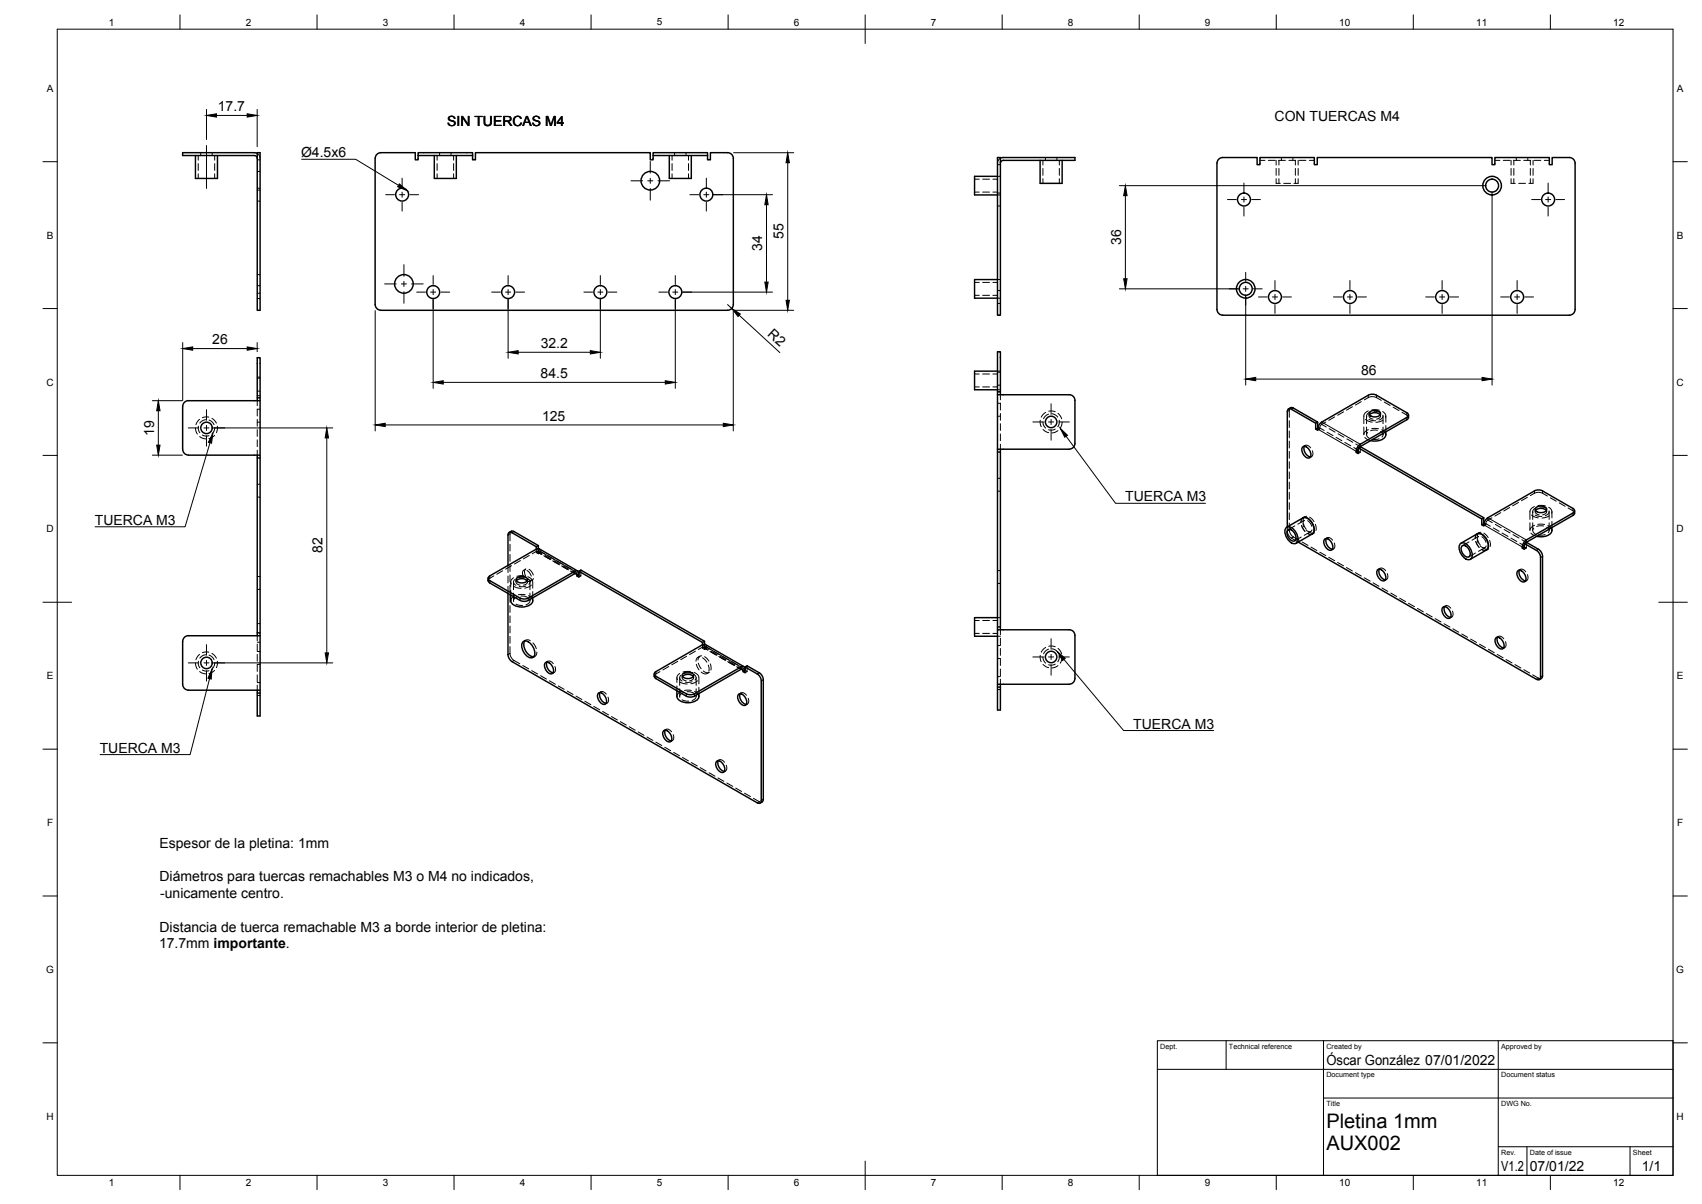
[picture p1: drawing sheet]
<svg xmlns="http://www.w3.org/2000/svg" width="594mm" height="420mm" viewBox="0 0 594 420" stroke-linecap="round" stroke-linejoin="round" font-family="sans-serif">
<!-- layer: Visible -->
<g fill="none" stroke="#000" stroke-width=".51">
<path d="M68.2 54.3v8h7.7v-8M89.8 53.5l-1-.2h-25v1h25a1.01 1.01 0 0 1 1 1M89.8 53.3h1v55h-1zM130.9 55.3l.1 51a2 2 0 0 0 2 2h121l1-.3a2 2 0 0 0 1-1.7v-51M145.9 54.3h19.1M145.9 54.3v-1h19.1v1M145.9 54.3v1.5h-1v-2.5h-11.9a2 2 0 0 0-2 2M151.6 54.3v8h7.7v-8M165 54.3v1.5h.9v-2.5h61.1v2.5h1v-2.5h19v2.5h1v-2.5h6a2 2 0 0 1 2 2M228 54.3h19M233.6 54.3v8h7.7v-8M348.2 55h1v55h-1z"/>
<path d="M349.2 55.2l1-.2h25v1h-25a1.01 1.01 0 0 0-1 1M363.1 56v8h7.6v-8M348.2 61.5h-8v6.5h8M348.2 97.6h-8v6.5h8M424.8 108v-51a2 2 0 0 1 2-2h12v2.5h1v-2.5h19v2.5h1v-2.5h61v2.5h1v-2.5h19v2.5h1v-2.5h6a2 2 0 0 1 2 2v51M424.8 108a2 2 0 0 0 2 2M426.8 110h121M549.8 108a2 2 0 0 1-2 2M89.8 124.8h1v14h-1zM89.8 138.8v1M90.8 139.8h-25a2.04 2.04 0 0 0-2 2v15a2 2 0 0 0 2 2h25M90.8 138.8v111.1h-1v-9"/>
<path d="M348.2 122.7h1v14.1h-1zM348.2 136.8v111h1v-9M348.2 137.8h25M348.2 129.5h-8v6.5h8M349.2 136.8v1M373.2 137.7a2 2 0 0 1 2 2v15a2 2 0 0 1-2 2l-25 .1M477.6 137.9l-16.2 9.4-1 1-.5 1.9-.7-.5v-2M477.6 137.9l1.4-.3 1.4 .3M480.4 137.9l10.6 6.1M89.8 158.8v63M89.8 159.8h1M348.2 157.8h1"/>
<path d="M349.2 156.8v63M450.8 142.8a.86 .86 0 0 0-1-.1 .86 .86 0 0 0-.5 .9v40.3M451.4 142.4l8.5 4.9-.7 .4-8.5-4.9M451.5 142.4l-.8-.2-1 .5M454.6 156.1a1.91 1.91 0 0 1 2.8 1.6l.1 .5a1.13 1.13 0 0 1-.4 1.6 1.13 1.13 0 0 1-1.5-.5l-1.2-1.9zM455.3 155.7a3 3 0 0 0 2.1 3.7M459.9 147.3v2M459.9 149.3l.1 .1M459.9 149.3l-.7 .4M473.4 157.5v.4l.7 .4v-2l43.1 24.8v2l.7 .4 .4-1.8 1-1 17.2-9.7 1.9 .3 11 6.4a.83 .83 0 0 1-.4 1.3l-16.2 9.4M474.1 157.5l-.7 .4M474.8 155.9l43.1 24.8v2"/>
<path d="M474.8 155.9l-.7 .4M474.8 155l-1 1.1-.4 1.4M478 144.8a2.72 2.72 0 0 1 3.8 0M478.1 143.8a2.63 2.63 0 0 1 3.8 .4 2.17 2.17 0 0 1-3.4 1 .83 .83 0 0 1-.4-1.4zM483.7 150.7a2.93 2.93 0 0 1-3.4 3.2l-1.9-.1M491.1 144a.86 .86 0 0 1 .5 .8 .86 .86 0 0 1-.5 .8l-16.3 9.4M491.6 144.8v1.1l-.5 .6-16.3 9.4M536 178.1a2.72 2.72 0 0 1 3.7 0M536.1 177.2a2.63 2.63 0 0 1 3.7 .4 2.17 2.17 0 0 1-3.4 1 .83 .83 0 0 1-.3-1.4zM549.6 178.2v1.1l-.6 .6-16.2 9.4M177.7 185.8l1-.5 .5 .1 8.7 5-.7 .4-8.5-4.9M178.7 185.9a.86 .86 0 0 0-1-.1 .86 .86 0 0 0-.4 .9v10.6"/>
<path d="M187.2 191.6l-16.2 9.4a.86 .86 0 0 0-.6 .8 .86 .86 0 0 0 .6 .8l10.5 6.1M187.2 190.8v.8M187.2 191.6l1-.1 13.4 7.8M187.9 190.4v1M200.6 199.3l-16.2 9.4-1.4 .3-1.4-.3M200.7 199.4a.86 .86 0 0 1 .9-.1 .86 .86 0 0 1 .5 .9M202.1 199.3l.7-.4 43.1 24.9v1M449 184.1a2.81 2.81 0 0 1 3.6 2.1l.4 1.3a1.59 1.59 0 0 1-.6 2.1 1.59 1.59 0 0 1-2.1-.5 4 4 0 0 1-1.3-5zM449.1 184l5.7-3.3a3.2 3.2 0 0 1 3.6 2.6l.3 1.3a1.77 1.77 0 0 1-.7 1.7M449.4 185.1a1.91 1.91 0 0 1 2.8 1.5l.1 .6a1.13 1.13 0 0 1-.4 1.5 1.13 1.13 0 0 1-1.5-.4l-1.2-1.9zM458 186.4l-5.6 3.2M462.3 188.3a1.91 1.91 0 0 1 2.7 1.6l.2 .5a1.13 1.13 0 0 1-.4 1.6 1.13 1.13 0 0 1-1.6-.5l-1.1-1.9z"/>
<path d="M462.9 187.9a3 3 0 0 0 2.2 3.8M480.8 198.9a1.91 1.91 0 0 1 2.7 1.6l.2 .6a1.13 1.13 0 0 1-.4 1.5 1.13 1.13 0 0 1-1.6-.4l-1.1-1.9zM481.4 198.6a3 3 0 0 0 2.2 3.7M509.8 189.7a2.81 2.81 0 0 1 3.6 2l.4 1.4a1.59 1.59 0 0 1-.6 2.1 1.59 1.59 0 0 1-2.1-.5 4 4 0 0 1-1.3-5zM509.9 189.6l5.7-3.3a3.2 3.2 0 0 1 3.6 2.5l.3 1.3a1.77 1.77 0 0 1-.6 1.8M510.2 190.7a1.91 1.91 0 0 1 2.8 1.5l.1 .6a1.13 1.13 0 0 1-.4 1.5 1.13 1.13 0 0 1-1.5-.4l-1.1-1.9zM517.9 182.7v.1M517.9 180.7l-.7 .4M517.9 182.7l-.7 .4M518.8 191.9l-5.6 3.3M529.7 199.3a1.91 1.91 0 0 1 2.7 1.6l.2 .5a1.13 1.13 0 0 1-.4 1.6 1.13 1.13 0 0 1-1.6-.4l-1.1-1.9zM530.4 199a3 3 0 0 0 2.1 3.7"/>
<path d="M532.1 190.9l-.8 .4M532.8 189.2l4.2 2.5M532.8 189.2l-.7 .5M532.8 188.4l-1 1.1-.5 1.8 .8 .4v-2l4.6 2.6 1 1.8v42.1a.86 .86 0 0 1-.4 1 .86 .86 0 0 1-1-.1l-83.2-47.9M537 191.7l1 1 .4 1.4v41.7M541.7 184.1a2.94 2.94 0 0 1-3.5 3.2l-1.8-.1M170.3 201.8l.1 1 .6 .6 10.5 6.1M177.3 207.1v21.3l.2 1 .8 1.2 86.5 49.7a.83 .83 0 0 0 .9-1v-42.1l-1-1.7-4.6-2.8v2.1l-.7-.4-.3-.9h-.5M178.3 207.6v2a3.8 3.8 0 0 0 4.7 2.2l.8-.2a2.42 2.42 0 0 0 2.1-3M180.3 202.7a2.72 2.72 0 0 1 3.7 0M180.3 201.8a2.63 2.63 0 0 1 3.8 .3 2.17 2.17 0 0 1-3.4 1 .83 .83 0 0 1-.4-1.3zM181.6 209.5l1.4 .4 1.4-.4 16.2-9.3 .6-.1 .2 .9 .7 .4v-2.1l43.1 24.9v.8l-16.3 9.4a.85 .85 0 0 0-.5 .8 .85 .85 0 0 0 .6 .8"/>
<path d="M202.1 200.6l-.7 .4M348.2 219.8h25M348.2 215.5h-8v6.5h8M348.2 218.8h1M373.2 219.8a2 2 0 0 1 2 2v15a2 2 0 0 1-2 2h-25M503.5 212a1.91 1.91 0 0 1 2.8 1.6l.1 .6a1.13 1.13 0 0 1-.4 1.5 1.13 1.13 0 0 1-1.5-.4l-1.1-1.9zM504.2 211.7a3 3 0 0 0 2.1 3.7M89.8 220.9h1M90.8 221.8h-25a2 2 0 0 0-2 2v15l.2 1a2 2 0 0 0 1.8 1l25 .1M182.6 223.9a2.81 2.81 0 0 1 3.6 2.1l.4 1.3a1.59 1.59 0 0 1-.6 2.1 1.59 1.59 0 0 1-2.1-.5 4 4 0 0 1-1.3-5zM183.2 223.7a4.2 4.2 0 0 0 3.1 5.5M190.3 231.4a1.91 1.91 0 0 1 2.7 1.6l.2 .5a1.13 1.13 0 0 1-.4 1.6 1.13 1.13 0 0 1-1.6-.4l-1.1-2z"/>
<path d="M190.9 231a3 3 0 0 0 2.1 3.8M228.3 235.2v.8M238.3 236.1a2.72 2.72 0 0 1 3.7 0M238.3 235.1a2.63 2.63 0 0 1 3.8 .4 2.17 2.17 0 0 1-3.4 1 .83 .83 0 0 1-.4-1.4zM245.9 223.8l-.7 .4M246.2 224.9l-1 .1M246.2 224.9l13.5 7.7M258.6 233.6l-16.2 9.3-.9 .3-2-.3-10.5-6.1-.6-.8M260.1 232.7l.7-.4 4.2 2.5M260.1 234l-.7 .4M260.1 233.6a.86 .86 0 0 0-.5-1 .86 .86 0 0 0-1 .1l-16.2 9.4-.9 .3-1.9-.3-10.7-6.1M265 234.8l1 1 .4 1.4"/>
<path d="M266.4 237.2v41.7M348.2 239.8h1M522 222.7a1.91 1.91 0 0 1 2.8 1.6l.2 .5a1.13 1.13 0 0 1-.5 1.6 1.13 1.13 0 0 1-1.5-.4l-1.1-2zM522.7 222.4a3 3 0 0 0 2.1 3.7M538 236.7l-.7 .5M538.4 235.8l-.4 .9M89.8 241.9h1M208.8 242a1.91 1.91 0 0 1 2.7 1.6l.2 .6a1.13 1.13 0 0 1-.4 1.5 1.13 1.13 0 0 1-1.6-.4l-1.1-1.9zM209.4 241.7a3 3 0 0 0 2.2 3.7M231.5 255.1a1.91 1.91 0 0 1 2.8 1.6l.1 .6a1.13 1.13 0 0 1-.4 1.5 1.13 1.13 0 0 1-1.5-.4l-1.1-1.9zM232.2 254.8a3 3 0 0 0 2.1 3.7M236.3 241v2a3.8 3.8 0 0 0 4.7 2.2l.8-.2a2.42 2.42 0 0 0 2.1-3"/>
<path d="M257.7 242.4a1.91 1.91 0 0 1 2.7 1.6l.2 .5a1.13 1.13 0 0 1-.4 1.6 1.13 1.13 0 0 1-1.6-.4l-1.1-1.9zM258.3 242.1a3 3 0 0 0 2.2 3.7M250 265.8a1.91 1.91 0 0 1 2.8 1.6l.1 .5a1.13 1.13 0 0 1-.4 1.6 1.13 1.13 0 0 1-1.5-.4l-1.1-2zM250.7 265.5a3 3 0 0 0 2.1 3.7M266.4 278.9l-.2 .8-.9 .6"/>
<circle cx="140.4" cy="67.9" r="2.25"/>
<circle cx="227" cy="63.1" r="3.2"/>
<circle cx="246.6" cy="67.9" r="2.25"/>
<circle cx="434.2" cy="69.6" r="2.25"/>
<circle cx="520.8" cy="64.8" r="2.25"/>
<circle cx="520.8" cy="64.8" r="3.2"/>
<circle cx="540.4" cy="69.6" r="2.25"/>
<circle cx="141" cy="99.1" r="3.2"/>
<circle cx="151.2" cy="101.9" r="2.25"/>
<circle cx="177.4" cy="101.9" r="2.25"/>
<circle cx="209.6" cy="101.9" r="2.25"/>
<circle cx="235.7" cy="101.9" r="2.25"/>
<circle cx="434.8" cy="100.8" r="2.25"/>
<circle cx="434.8" cy="100.8" r="3.2"/>
<circle cx="445" cy="103.6" r="2.25"/>
<circle cx="471.2" cy="103.6" r="2.25"/>
<circle cx="503.4" cy="103.6" r="2.25"/>
<circle cx="529.6" cy="103.6" r="2.25"/>
<circle cx="72.1" cy="149.3" r="2"/>
<circle cx="366.9" cy="147.2" r="2"/>
<circle cx="72.1" cy="231.3" r="2"/>
<circle cx="366.9" cy="229.3" r="2"/>
</g>
<!-- layer: Hidden -->
<g fill="none" stroke="#000" stroke-width=".35">
<path d="M69.2 54.3v1.6M69.2 57.1v2.4M70.1 53.3v1M74.1 53.3v1M74.9 54.3v1.6M74.9 57.1v2.4M89.8 53.6l.7 .7 .3 1M89.8 55.8h1M89.8 59.8h1M152.6 54.3v1.6M152.6 57.1v2.4M153.4 53.3v1"/>
<path d="M157.4 53.3v1M158.3 54.3v1.6M158.3 57.1v2.4M234.6 54.3v1.6M234.6 57.1v2.4M235.5 53.3v1M239.5 53.3v1M240.3 54.3v1.6M240.3 57.1v2.4M348.2 57.5h1M349.2 55.2l-.8 .8-.2 1M364 56v1.6"/>
<path d="M364 58.8v2.4M364.9 55v1M368.9 55v1M369.8 56v1.6M369.8 58.8v2.4M439.8 56h1.7M442.7 56h2.4M445.4 56v1.6M445.4 58.8v2.4M446.3 56h2.4M446.4 56v1.6M446.4 58.8v2.4"/>
<path d="M447.3 55v1M449.9 56h2.3M451.3 55v1M452.1 56v1.6M452.1 58.8v2.4M453.1 56v1.6M453.1 58.8v2.4M453.4 56h2.4M457 56h1.8M521.8 56h1.7M524.7 56h2.4M527.4 56v1.6"/>
<path d="M527.4 58.8v2.4M528.3 56h2.4M528.4 56v1.6M528.4 58.8v2.4M529.3 55v1M531.9 56h2.4M533.3 55v1M534.2 56v1.6M534.2 58.8v2.4M535.1 56v1.6M535.1 58.8v2.4M535.5 56h2.3"/>
<path d="M539 56h1.8M69.2 60.7v1.6M74.9 60.7v1.6M89.8 66.3h1M89.8 70.2h1M89.8 65.7h1M152.6 60.7v1.6M158.3 60.7v1.6M234.6 60.7v1.6M240.3 60.7v1.6M340.2 67h1.6M340.2 62.5h1.6"/>
<path d="M343 67h2.4M343 62.5h2.4M346.6 67h1.6M346.6 62.5h1.6M348.2 61.5h1M348.2 68h1M348.2 71.9h1M348.2 67.4h1M364 62.4v1.6M369.8 62.4v1.6M445.4 62.4v1.6h1.5M446.4 62.4v1.6"/>
<path d="M448.1 64h2.4M452.1 62.4v1.6M453.1 62.4v1.6h-1.4M527.4 62.4v1.6h1.5M528.4 62.4v1.6M530.1 64h2.4M534.2 62.4v1.6M535.1 62.4v1.6h-1.4M89.8 95.8h1M89.8 99.7h1M340.2 98.6h1.6M343 98.6h2.4"/>
<path d="M346.6 98.6h1.6M348.2 97.6h1M89.8 102.3h1M89.8 104.2h1M340.2 103.1h1.6M343 103.1h2.4M346.6 103.1h1.6M348.2 104.1h1M348.2 105.9h1M348.2 101.4h1M89.8 139.8v1.8M89.8 131.6h1"/>
<path d="M89.8 138.1h1M89.8 136.5h1M89.8 132h1M340.2 135h1.6M340.2 130.5h1.6M343 135h2.4M343 130.5h2.4M346.6 135h1.6M346.6 130.5h1.6M348.2 129.5h1M348.2 136h1M348.2 134.4h1"/>
<path d="M348.2 129.9h1M349.2 137.8v1.7M476.2 139.6l1.4-.9a3.1 3.1 0 0 1 2.8 0l1.7 1M68.2 149.3l.7 2.2M69.3 148.7v1.4l.4 .9M69.7 146.3l-.8 .9-.5 1M69.7 152.3l2.1 .9M70.6 151.8l1.1 .4 1.2-.2M71.8 146.5l-1 .3-1.1 .8M72.9 145.6l-1.3-.1-.9 .3M73 146.6l1 .6 .7 1M74 146l.7 .6 .8 1.1"/>
<path d="M74.9 151.9l-1.1 .8-.9 .4M74.9 149.3l-.1 1-.8 1.2M75.9 148.7l-.4 2.3M89.8 142.8v2.4M89.8 146.3v2.4M89.8 149.9v2.4M89.8 153.5v2.4M89.8 157.1v1.7M89.8 147.3h1M89.8 142.8h1M348.2 145.2h1M348.2 140.7h1"/>
<path d="M349.2 140.7v2.4M349.2 144.3v2.4M349.2 147.8v2.4M349.2 151.4v2.4M349.2 155v1.8M363.1 146.7l.3 2.2M364 147.3l.2 .9 .8 1.2M364.1 149.9l1 .8 .9 .3M365 143.9l-.8 .6-.8 1.1M366 144.5l-1 .6-.7 1M366.1 143.5l1.2-.1 1 .3M367.2 144.4l1 .3 1 .9"/>
<path d="M368.3 149.7l-1 .4-1.3-.1M369.3 150.3l-2.1 .8M369.3 144.3l.8 .8 .5 1M369.7 146.6v1.4l-.5 .9M370.7 147.3l-.6 2.1M450 146.8v2.4M450 150.4v2.4M450 153.9v2.4M450 157.5v2.4M450.4 142.3l-.4 .7v2.6M455.3 155.7a1.33 1.33 0 0 1 2.2 .6M455.6 155.4l-.7 .5"/>
<path d="M457.8 159.3l-.7 .5M458.1 157.3a1.4 1.4 0 0 1-.7 2.1M460 149.4l.6 .3M460.6 149.7l-.7 .5M462.8 147.3l-1.7 1-.5 1.4M465.9 145.5l-2.1 1.2M469 143.7l-2.1 1.2M472.1 141.9l-2.1 1.2M474.1 157.1l.2-.8 .5-.4v2l-.7-.4M474.8 157.9l-.7 .4M475.1 140.2l-2 1.2M476 149v2.7"/>
<path d="M476.4 152.6l.7 .6 1.3 .6M476.6 146.4l1.2 .6 1.2 .3M477 145.2v2.6M477 149v2.7M477.4 150.9a1.18 1.18 0 0 0 .4 2M477.6 143.4a2.07 2.07 0 0 0-1.6 1.8v2.6M477.6 149.9l-1 .7-.5 .9M477.8 146.3l2.4 .5M477.9 144.4v.8M478 144.8a1.14 1.14 0 0 0 1.3 1.5M478.4 143.8a1.49 1.49 0 0 0-1.3 1.7M478.8 149.6h2.4"/>
<path d="M478.9 143l2.5 .2M479.6 143.5l2.3 .5M480.8 150.2l-2.4 .1M481.4 153.1l-2.4 .2M481.7 144.8a1.12 1.12 0 0 1-1.2 1.5M481.9 144.4v.8M481.9 150.5a1.18 1.18 0 0 1 .5 2M482.3 150l1.1 .8 .3 .9M482.6 143.6a1.65 1.65 0 0 1 1 2.1M482.7 144.9a1.54 1.54 0 0 1-1.3 1.7M482.7 146.6l-1.1 .6-1.3 .2M482.7 145.2v2.6"/>
<path d="M482.7 149v2.7M483.2 140.3l2 1.2M483.7 145.2v2.1M483.7 148.5v2.2M486.3 142.1l2 1.2M489.4 143.9l1.9 1.1 .3 .7M89.8 173.5h1M89.8 169h1M348.2 171.4h1M348.2 166.9h1M450 161.1v2.4M450 164.7v2.3"/>
<path d="M450 168.2v2.4M450 171.8v2.4M450 175.4v2.4M450 179v2.3M523.9 178.9l-2.1 1.2M526.9 177.1l-2 1.2M530 175.3l-2 1.2M533.1 173.5l-2 1.2M534 178.6v2.7M534.2 173l1.4-.9a3.1 3.1 0 0 1 2.8 0l1.7 1M534.6 179.7l1.2 .7 1.2 .3M535 178.6v2.7"/>
<path d="M535.6 176.8a2.15 2.15 0 0 0-1.6 1.8M535.8 179.7l2.4 .5M535.9 177.8v.8M536 178.2a1.14 1.14 0 0 0 1.3 1.5M536.4 177.2a1.49 1.49 0 0 0-1.3 1.7M536.8 176.4l2.6 .2M537.5 176.9l2.4 .5M539.7 178.2a1.14 1.14 0 0 1-1.3 1.5M539.9 177.8v.8M540.6 177a1.63 1.63 0 0 1 1 2.1M540.7 178.3a1.59 1.59 0 0 1-1.4 1.7M540.7 178.6v2.7"/>
<path d="M541.1 173.7l2.1 1.2M541.7 178.6v2.1M544.2 175.5l2.1 1.2M547.3 177.3l2 1.1 .3 .7M175.5 199.2l-2.1 1.2M177.3 197.3v2.5M178 189.9v2.4M178 193.5v2.4M178 197.1v2.3M178.4 185.4l-.4 .7v2.6M178.6 197.4l-2.1 1.2M181.7 195.6l-2.1 1.2"/>
<path d="M182.8 199a1.92 1.92 0 0 0-.1 2.3M182.8 199l.7-.4a1.83 1.83 0 0 0-.1 2.3M184 199.1l.8 .8 .6 1.2M184.7 198.7l.8 .8 .6 1.2M184.7 193.8l-2 1.2M187.2 192.4h.5l.2 .9-.7-.5zM187.2 192.4l-1.4 .9M187.7 192.4l1.6 .9M187.9 191.4v1l.7 .4v-.8l-.4-.5M187.9 192.4l-.7 .4M188.6 192.8l-.7 .5M190.3 193.9l2.1 1.2"/>
<path d="M193.4 195.7l2.1 1.2M196.5 197.4l2 1.2M199.6 199.2l1.5 .9M202.8 198.9v2.1l-.7-.4M348.2 199.1h1M449.3 183.9v1.4a3.2 3.2 0 0 0 1.4 2.5l2.4 1.4M450 182.5v2.4a3.1 3.1 0 0 0 1.4 2.5l2.1 1.2M452 183.5l-2.4 1.3M454.2 187.4l-2.3 1.3M454.3 183.4l1.2 2-1.2-2M454.5 189.1l2.1 1.2M454.6 180.9l-.5 1.3 .3-1.1 .4-.4z"/>
<path d="M455 182.7l.9 2M455.2 181.6a1.91 1.91 0 0 0 0 2.4M455.3 181.6l-2.3 1.3M455.5 180.3l-.7 .4M456.1 180.1a1.35 1.35 0 0 0-1.3 1.6M456.4 186.2l1.1 .3 .5-.1-.5 .1zM456.4 181.7l.9 .8 .6 1.2M456.7 185.5l1 .5h1M457.1 180.5l1.5 1.5M457.5 185.5l-2.3 1.3M457.6 190.9l2.1 1.2M457.9 184.9a1.11 1.11 0 0 1-1 .7 1.11 1.11 0 0 1-1-.6"/>
<path d="M458.7 185.9l-.7 .5M459.1 183l.2 2.1M460.7 192.7l2.1 1.2M462.9 188a1.33 1.33 0 0 1 2.2 .5M463.2 187.7l-.7 .4M463.8 194.5l2.1 1.2M465.5 191.6l-.7 .4M465.7 189.5a1.4 1.4 0 0 1-.6 2.2M466.9 196.3l2 1.2M470 198.1l2 1.1M473.1 199.8l2 1.2M481.4 198.6a1.32 1.32 0 0 1 2.2 .5"/>
<path d="M481.7 198.3l-.7 .4M512.8 189.1l-2.3 1.3M513.8 188.5l2.2-1.3a1.91 1.91 0 0 0 0 2.3M515 193l-2.3 1.3M515.1 189l1.2 2-1.2-2M515.4 186.5l-.5 1.3 .3-1.1 .4-.4zM515.8 188.3l.9 2M516.3 185.9l-.7 .4M516.9 185.7a1.35 1.35 0 0 0-1.3 1.5M517.2 187.3l.9 .8 .6 1.2M517.5 191.1l1 .5h1M517.9 186.1l1.6 1.5"/>
<path d="M517.9 182.8l.7 .3M518.4 191.1l-2.4 1.3M518.6 183.1l-.7 .4M518.8 190.5a1.11 1.11 0 0 1-1 .7 1.11 1.11 0 0 1-1.1-.6M519.6 191.5l-1.3 .6-1.1-.3M519.9 188.6l.2 2.1M520.8 180.7l-1.8 1-.4 1.4M530.4 199a1.32 1.32 0 0 1 2.2 .5M530.6 198.7l-.7 .4M532.1 190.5l.1-.7 .6-.6v2.1l-.7-.4M532.8 191.3l-.7 .4M534 182.4v2.7"/>
<path d="M534.4 186l1 .8 1 .4M535 182.4v2.7M535.4 184.3a1.16 1.16 0 0 0 .4 2M535.6 183.3l-1 .7-.6 .9M536.8 183h2.3M538.8 183.6l-2.4 .1M539.3 186.5l-2.3 .2M539.9 183.9a1.18 1.18 0 0 1 .5 2M540.3 183.4l1 .8 .4 .9M540.7 180l-2.5 .8M540.7 182.4v2.7M541.7 181.9v2.2"/>
<path d="M89.8 217.6h1M89.8 205.7h1M89.8 201.2h1M172.4 201l-1.7 .9-.4 .7M177.3 201v2.4M177.3 204.6v2.5M178 200.6v2.4M178 204.2v2.4M178 207.8v2.4M178 211.3v2.4M178 214.9v2.4M178 218.5v2.4"/>
<path d="M178.3 203.1v1.7M178.3 206v1.6M179.2 201.6a1.57 1.57 0 0 0-.7 2.2M179.2 203.1v2.7M179.2 207v2.6M179.4 204.7l2.5 .6M179.6 202.3a1.15 1.15 0 0 0 .5 2M179.8 207.9l-1.2 .8-.3 .9M180.1 210.8l2.3 .5M180.1 202.3v.8M180.2 202.7a1.14 1.14 0 0 0 1.3 1.5M180.6 208.2a1.49 1.49 0 0 0-1.3 1.8"/>
<path d="M180.9 207.5h2.4M181.8 208l1.3 .1 1 .4M183 201l-2.6 .1M183 201.5l-2.4 .2M183.6 204.5l-2.4 .2M184 202.7a1.14 1.14 0 0 1-1.3 1.5M184.1 202.3v.8M184.1 201.9a1.17 1.17 0 0 1 .5 2M184.2 201.3l1.2 .6 .5 1.1M184.4 207.9l1.2 .8 .3 .9M184.9 209.3a1.54 1.54 0 0 1-1.3 1.8M185 203.1v2.7"/>
<path d="M185 207v2.6M185.5 204.2l-1 .6-1.3 .4M185.5 202.3a1.11 1.11 0 0 1-1 .7 1.11 1.11 0 0 1-1-.6M185.8 202.5l-.7 .4M185.9 203.1v2.2M185.9 206.5v2.1M186.2 201.9a1.09 1.09 0 0 1-1 .7 1.09 1.09 0 0 1-1-.6M202.8 201l-.7 .4M340.2 216.5h1.6M343 216.5h2.4M346.6 216.5h1.6M348.2 215.5h1"/>
<path d="M348.2 203.6h1M349.2 219.8v1.7M476.2 201.6l2 1.2M479.3 203.4l2 1.2M482.4 205.2l2 1.2M484 202.2l-.7 .4M484.2 200.2a1.41 1.41 0 0 1-.6 2.1M485.5 207l2 1.2M488.5 208.7l2.1 1.2M491.6 210.5l2.1 1.2M494.7 212.3l2.1 1.2M497.8 214.1l2.1 1.2"/>
<path d="M500.9 215.9l2.1 1.2M504 217.7l2.1 1.1M504.2 211.7a1.32 1.32 0 0 1 2.2 .5M504.5 211.4l-.7 .4M506.7 215.3l-.7 .4M507 213.3a1.41 1.41 0 0 1-.7 2.1M507.1 219.4l2.1 1.2M532.9 202.6l-.7 .4M533.1 200.5a1.41 1.41 0 0 1-.6 2.2M68.2 231.4l.7 2.1M69.3 230.7v1.4l.4 .9M69.7 228.3l-1.3 1.9"/>
<path d="M69.7 234.4l.9 .5 1.2 .3M70.6 233.8l1.1 .4 1.2-.1M71.8 228.5l-1 .3-1.1 .9M72.9 227.6l-1.3-.1-.9 .3M73 228.6l1 .6 .7 1M74 228l1.5 1.7M74.9 234l-1.1 .8-.9 .3M74.9 231.4l-.1 .9-.8 1.2M75.9 230.8l-.4 2.2M89.8 221.8v1.8M89.8 224.8v2.4M89.8 228.4v2.4"/>
<path d="M89.8 231.9v2.4M89.8 235.5v2.4M89.8 239.1v1.8M89.8 224.1h1M89.8 238.2h1M89.8 231.9h1M89.8 227.4h1M178 225.6v2.4a3.2 3.2 0 0 0 1.4 2.5l2 1.1M178 222.1v2.4M182.5 232.2l2.1 1.2M183.5 223.4l-.7 .4M185.1 223.6l-1.2-.3-.7 .4"/>
<path d="M185.6 234l2 1.2M186 224.3l1.2 2.1M186.7 229l-.7 .4M187.4 227.5l-.3 1.2-.8 .5M188.7 235.8l2 1.2M190.9 231.1a1.33 1.33 0 0 1 2.2 .5M191.2 230.8l-.7 .4M191.8 237.6l2 1.2M193.4 234.7l-.7 .4M193.7 232.6a1.42 1.42 0 0 1-.7 2.2M194.9 239.4l2 1.2M230.4 234.4l-1.7 .9-.4 .7"/>
<path d="M233.4 232.6l-2 1.2M236.3 236.5v1.7M236.3 239.4v1.6M236.6 230.8l-2.1 1.2M237.2 236.5v2.7M237.3 235a1.53 1.53 0 0 0-.8 2.2M237.4 238.1l2.5 .6M237.6 235.7a1.15 1.15 0 0 0 .5 2M238.1 235.7v.8M238.2 236.1a1.14 1.14 0 0 0 1.3 1.5M239.6 229l-2 1.2M241 234.3l-2.6 .2"/>
<path d="M241 234.9l-2.3 .2M241.6 237.9l-2.4 .2M242 236.1a1.12 1.12 0 0 1-1.3 1.5M242.1 235.7v.8M242.1 235.3a1.17 1.17 0 0 1 .5 2M242.2 234.7l1.4 .9 .3 .8M242.7 227.2l-2 1.2M243 236.5v2.7M243.1 231.8l.9 2M243.5 237.6l-1 .6-1.3 .4M243.8 231.4l.9 2M243.9 236.5v2.2"/>
<path d="M243.9 239.9v2.1M244.2 229.3a1.32 1.32 0 0 0-1.3 1.4M244.3 229l-.7 .4M244.8 234.5l1 .6h1M244.9 228.9a1.29 1.29 0 0 0-1.3 1.4M245.2 225.8a.44 .44 0 0 1 .5 0 .44 .44 0 0 1 .2 .4v.5l-.7-.5zM245.2 225.8l-1.4 .9M245.2 229.6l1.5 1.5M245.5 234.1l1 .6h1M245.7 225.8l1.6 .9M245.9 224.8v1l.7 .4-.1-.8-.3-.5M245.9 225.8l-.7 .4"/>
<path d="M245.9 229.2l1.5 1.5M246.6 226.2l-.7 .5M247.2 232.1l.2 2.1M247.5 234.6l-.7 .4M247.9 231.7l.2 2.1M248.3 227.3l2.1 1.2M251.4 229l2 1.3M254.5 230.8l2.1 1.2M257.6 232.6l1.5 .9M260.8 232.3v2.1l-.7-.4M260.8 234.4l-.7 .4M340.2 221h1.6"/>
<path d="M343 221h2.4M346.6 221h1.6M348.2 222h1M348.2 236.1h1M348.2 229.8h1M348.2 225.3h1M349.2 222.7v2.4M349.2 226.3v2.4M349.2 229.9v2.3M349.2 233.4v2.4M349.2 237v1.8M363.1 228.7l.3 2.2"/>
<path d="M364 229.3l.2 .9 .8 1.2M364.1 231.9l1 .8 .9 .3M365 225.9l-1.6 1.7M366 226.5l-1 .6-.7 1M366.1 225.5l1.2-.1 1 .3M367.2 226.4l1 .3 1 .9M368.3 231.8l-1 .3-1.3-.1M369.3 232.3l-.9 .5-1.2 .3M369.3 226.3l1.3 1.9M369.7 228.7v1.3l-.5 .9M370.7 229.3l-.6 2.1M510.2 221.2l2.1 1.2"/>
<path d="M513.3 223l2.1 1.2M516.4 224.8l2.1 1.2M519.5 226.6l2.1 1.2M522.6 228.4l2.1 1.2M522.7 222.4a1.32 1.32 0 0 1 2.2 .5M523 222.1l-.7 .4M525.2 226l-.7 .4M525.5 223.9a1.43 1.43 0 0 1-.7 2.2M525.7 230.1l2.1 1.2M528.8 231.9l2.1 1.2M531.9 233.7l2.1 1.2M535 235.5l2.3 1.3 .7-.1"/>
<path d="M89.8 242.7h1M198 241.2l2 1.1M201.1 242.9l2 1.2M204.2 244.7l2 1.2M207.2 246.5l2.1 1.2M209.4 241.7a1.32 1.32 0 0 1 2.2 .5M209.7 241.4l-.7 .4M210.4 248.3l2 1.2M212 245.3l-.8 .4M212.2 243.3a1.4 1.4 0 0 1-.7 2.1M213.4 250.1l2.1 1.1M216.5 251.8l2.1 1.2"/>
<path d="M219.6 253.6l2.1 1.2M222.7 255.4l2.1 1.2M225.8 257.2l2.1 1.2M228.9 259l2.1 1.2M232.2 254.8a1.35 1.35 0 0 1 2.2 .6M232.5 254.5l-.7 .4M234.7 258.4l-.7 .4M235 256.4a1.41 1.41 0 0 1-.7 2.1M237.2 240.4v2.6M237.8 241.3l-1.2 .8-.3 .9M238.1 244.2l2.3 .5M238.6 241.6a1.47 1.47 0 0 0-1.3 1.8"/>
<path d="M238.9 240.9h2.4M239.8 241.4l1.3 .1 1 .4M242.4 241.3l1.2 .8 .3 .9M242.9 242.7a1.54 1.54 0 0 1-1.3 1.8M243 240.4v2.6M258.3 242.1a1.33 1.33 0 0 1 2.3 .5M258.6 241.8l-.7 .4M260.9 245.7l-.7 .4M261.2 243.6a1.41 1.41 0 0 1-.7 2.2M348.2 240.6h1M232 260.8l2.1 1.2M235.1 262.6l2.1 1.1"/>
<path d="M238.2 264.3l2.1 1.2M241.3 266.1l2.1 1.2M244.4 267.9l2.1 1.2M247.5 269.7l2.1 1.2M250.6 271.5l2.1 1.1M250.7 265.5a1.33 1.33 0 0 1 2.2 .5M251 265.2l-.7 .4M253.2 269.1l-.7 .4M253.5 267a1.41 1.41 0 0 1-.7 2.2M253.7 273.2l2.1 1.2M256.8 275l2 1.2M259.9 276.8l2.1 1.2"/>
<path d="M263 278.6l2.3 1.3 .7-.1"/>
</g>
<!-- layer: Hidden Narrow -->
<g fill="none" stroke="#000" stroke-width=".35">
<path d="M477.6 137.9v.8M480.4 137.9v.8M450 143.2l-.7 .4M459.9 149.7l.7-.4 1.6 .9M461.3 147.3v.8l1.6 .9M463.2 150.8l2.1 1.2M463.9 149.6l2.1 1.2M466.3 152.6l2.1 1.2M467 151.4l2.1 1.2M469.4 154.4l2.1 1.2M470.1 153.2l2.1 1.1M472.5 156.2l1.6 .9"/>
<path d="M473.2 154.9l1.6 1M491 144v.8M535.6 171.3v.8M538.4 171.3v.8M549 177.4v.8M178 186.3l-.7 .4M187.2 191.6v.8l1.6 .9M189.8 193.9l2.1 1.2M190.1 194.1l2.1 1.2M190.2 193.3l-1.6-.9-.7 .4 1.2 .7M191.2 193.9l2.1 1.2M192.9 195.7l2.1 1.2"/>
<path d="M193.3 195.9l2 1.2M194.3 195.7l2.1 1.2M196 197.5l2.1 1.2M196.3 197.7l2.1 1.2M197.4 197.5l2.1 1.2M199.1 199.3l1.5 .9-1.2-.7M200.5 199.3l1.6 .9M450 184.9l-.7 .4M451.4 187.4l-.7 .4M517.9 183.1l.7-.4 1.6 .9M519.3 180.7v.8l1.6 .9M521.2 184.2l2.1 1.2"/>
<path d="M521.9 183l2.1 1.2M524.3 186l2.1 1.2M525 184.8l2.1 1.2M527.4 187.8l2.1 1.2M528.1 186.6l2.1 1.1M530.5 189.6l1.6 .9M531.2 188.3l1.6 1M170.9 201v.8M178 228l-.7 .4M179.4 230.5l-.7 .4M228.9 234.4v.8M245.2 225v.8l1.6 .9"/>
<path d="M247.8 227.3l2.1 1.2M248.1 227.5l2.1 1.2M248.2 226.7l-1.6-.9-.7 .4 1.2 .7M249.2 227.3l2.1 1.2M250.9 229.1l2.1 1.2M251.2 229.3l2.1 1.2M252.3 229.1l2.1 1.2M254 230.9l2.4 1.4M255.4 230.9l2.1 1.2M257.1 232.7l1.5 .9-1.2-.7M258.5 232.7l1.6 .9M537 236.7l-.7 .4"/>
<path d="M265 279.8l-.7 .4"/>
</g>
<!-- layer: Visible Narrow -->
<g fill="none" stroke="#000" stroke-width=".35">
<path d="M451.4 142.4l-.7 .4M459.9 149.7l13.5 7.8 .7-.4M461.3 147.3l13.5 7.7v.9M491 145.7v.8M549 179v.9M179.4 185.5l-.7 .4M187.2 191.6l13.4 7.7v.9l.8 .4 .7-.4M517.9 183.1l13.4 7.8 .8-.4M519.3 180.7l13.5 7.7v.8M537 191.7l-.7 .4M538.4 194.1l-.7 .4M170.9 202.6v.8"/>
<path d="M181.5 208.7v.8M184.4 208.7v.8M228.9 236v.8M245.2 225l13.4 7.7v.9l.8 .4 .7-.4M265 234.8l-.7 .4M266.4 237.2l-.7 .4M538.4 235.8l-.7 .4M239.5 242.1v.8M242.4 242.1v.8M266.4 278.9l-.7 .4"/>
</g>
<!-- layer: Hidden -->
<g fill="#000" stroke="#000" stroke-width=".35">
<circle cx="474.8" cy="155.8" r=".11"/>
<circle cx="532.8" cy="189.2" r=".11"/>
</g>
<!-- layer: TitleBlock -->
<path d="M404 363.2h180v47h-180zM404 373.2h180M428 363.2v10M462 363.2v47M523 363.2v47M462 383.2h122M523 400.2h61M533 400.2v10M569 400.2v10" fill="none" stroke="#000" stroke-width=".36"/>
<!-- layer: Border -->
<g fill="none" stroke="#000" stroke-width=".35">
<path d="M20 10.2h564v400h-564zM62.8 5.2v5M110.7 5.2v5M158.5 5.2v5M206.3 5.2v5M254.1 5.2v5M302 5.2v10M349.8 5.2v5M397.6 5.2v5M445.5 5.2v5M493.3 5.2v5M541.1 5.2v5"/>
<path d="M15 56.4h5M584 56.4h5M15 107.7h5M584 107.7h5M15 158.9h5M584 158.9h5M15 210.2h10M579 210.2h10M15 261.4h5M584 261.4h5M15 312.7h5M584 312.7h5"/>
<path d="M15 363.9h5M584 363.9h5M62.8 410.2v5M110.7 410.2v5M158.5 410.2v5M206.3 410.2v5M254.1 410.2v5M302 405.2v10M349.8 410.2v5M397.6 410.2v5M445.5 410.2v5M493.3 410.2v5"/>
<path d="M541.1 410.2v5"/>
</g>
<!-- layer: Center Lines -->
<g fill="none" stroke="#000" stroke-width=".35">
<path d="M72.1 50.8v15M227 56.3v4.1M134.6 67.9h3.1M139.5 67.9h1.8M140.4 62.2v3.1M140.4 67.1v1.7M140.4 70.6v3.1M143 67.9h3.1M220.2 63.1h4.1M226.1 63.1h1.8M227 62.2v1.8M227 65.8v4.1"/>
<path d="M229.7 63.1h4M240.8 67.9h3.1M245.7 67.9h1.7M246.5 62.2v3.1M246.5 67.1v1.7M246.5 70.6v3.1M249.2 67.9h3.1M428.4 69.6h3.1M433.3 69.6h1.8M434.2 63.9v3.1M434.2 68.7v1.8M434.2 72.3v3.1"/>
<path d="M436.9 69.6h3M534.6 69.6h3.1M539.5 69.6h1.8M540.4 63.9v3.1M540.4 68.7v1.8M540.4 72.3v3.1M543.1 69.6h3M134.2 99.1h4.1M140.1 99.1h1.8M141 92.4v4M141 98.2v1.8M143.7 99.1h4"/>
<path d="M151.2 96.2v3.1M177.4 96.2v3.1M209.5 96.2v3.1M235.7 96.2v3.1M434.8 95v3.1M434.8 99.9v1.8M445 97.9v3.1M471.2 97.9v3.1M503.4 97.9v3.1M529.5 97.9v3.1M141 101.8v4M145.5 101.9h3"/>
<path d="M150.3 101.9h1.8M151.2 101v1.8M151.2 104.6v3.1M153.9 101.9h3.1M171.6 101.9h3.1M176.5 101.9h1.8M177.4 101v1.8M177.4 104.6v3.1M180 101.9h3.1M203.8 101.9h3.1M208.7 101.9h1.7M209.5 101v1.8"/>
<path d="M209.5 104.6v3.1M212.2 101.9h3.1M230 101.9h3M234.8 101.9h1.8M235.7 101v1.8M235.7 104.6v3.1M238.4 101.9h3.1M429 100.8h3.1M433.9 100.8h1.8M434.8 103.5v3M437.5 100.8h3.1M439.3 103.6h3"/>
<path d="M444.1 103.6h1.8M445 102.7v1.8M445 106.3v3.1M447.7 103.6h3.1M465.4 103.6h3.1M470.3 103.6h1.8M471.2 102.7v1.8M471.2 106.3v3.1M473.9 103.6h3M497.6 103.6h3.1M502.5 103.6h1.8M503.4 102.7v1.8"/>
<path d="M503.4 106.3v3.1M506.1 103.6h3M523.8 103.6h3.1M528.6 103.6h1.8M529.5 102.7v1.8M529.5 106.3v3.1M532.2 103.6h3.1M65.7 149.3h3.7M71.2 149.3h1.8M72.1 143v3.7M72.1 148.4v1.8M72.1 152v3.7"/>
<path d="M74.8 149.3h3.6M360.5 147.3h3.7M366 147.3h1.8M366.9 140.9v3.7M366.9 146.4v1.7M366.9 149.9v3.7M369.6 147.3h3.7M65.7 231.3h3.7M71.2 231.3h1.8M72.1 225v3.6M72.1 230.4v1.8M72.1 234v3.7"/>
<path d="M74.8 231.3h3.6M360.5 229.3h3.7M366 229.3h1.8M366.9 222.9v3.7M366.9 228.4v1.7M366.9 231.9v3.7M369.6 229.3h3.7"/>
</g>
<!-- layer: Dimensions -->
<g fill="none" stroke="#000" stroke-width=".35">
<path d="M72.1 38.2v10.5M89.8 38.2v13M75.6 40.3h10.7M256.1 53.3h21M275 56.8v48M248.6 67.9h21M267.5 71.4v27M390.7 64.8h128M392.8 68.3v29M520.8 66.9v67.5M63.8 119.5v20.2M89.8 119.5v3.2"/>
<path d="M131 108.4v42M151.2 104v31.5M177.4 104v21M209.5 104v21M235.7 104v31.5M237.8 101.9h31.8M254 106.3l1.4 1.3M255.9 108.4v42M256.1 108.3h21M258 110l14.2 13M390.7 100.8h42M434.8 102.9v31.5"/>
<path d="M53.2 139.8h10.5M67.3 121.6h19M154.7 133.4h77.5M180.9 122.9h25.2M438.3 132.3h79M53.2 158.8h10.5M55.3 143.3v12M74.2 149.3h42M114.1 152.8v75M134.5 148.3h118M74.2 231.3h42"/>
</g>
<g fill="#000" stroke="#000" stroke-width=".35">
<path d="M72.1 40.3l3.5-.6v1.2zM86.3 39.7l3.5 .6-3.5 .6zM275 53.3l.5 3.5h-1.1zM267.5 67.9l.6 3.5h-1.1zM392.8 64.8l.6 3.5h-1.2zM267 98.4h1.1l-.6 3.5zM392.2 97.3h1.2l-.6 3.5zM255.4 107.6l3 2-.8 .8zM274.4 104.8h1.1l-.5 3.5zM63.8 121.6l3.5-.5v1.1zM86.3 121.1l3.5 .5-3.5 .6zM151.2 133.4l3.5-.5v1.1z"/>
<path d="M177.4 122.9l3.5-.5v1.1zM206.1 122.4l3.4 .5-3.4 .6zM232.2 132.9l3.5 .5-3.5 .6zM434.8 132.3l3.5-.6v1.2zM517.3 131.7l3.5 .6-3.5 .6zM55.3 139.8l.6 3.5h-1.2zM54.7 155.3h1.2l-.6 3.5zM114.1 149.3l.6 3.5h-1.2zM131 148.3l3.5-.6v1.2zM252.5 147.7l3.4 .6-3.4 .6zM113.5 227.8h1.2l-.6 3.5z"/>
</g>
<!-- layer: Annotations -->
<path d="M139.4 64.2l2.7 2.3-3.3-1.3zM74.3 151.2l-.4 3.5-1.2-.4zM370.1 149.4l2.5 2.5-.9 .7zM74 233.4l-.3 3.6-1.1-.3zM369.1 227.4l2.7 2.3-.9 .8z" fill="#000" stroke="#000" stroke-width=".35"/>
<path d="M105.3 55.6h18.8l15 9.1M73.3 154.5l-8.7 29.3h-31.4M372.1 152.3l17.3 23.3h31.4M73.2 236.8l-6.8 26.5h-31.5M371.4 230.1l20.8 24.8h31.4" fill="none" stroke="#000" stroke-width=".35"/>
<g font-size="7">
<text x="463" y="393.7">Pletina 1mm</text>
<text x="463" y="401.2">AUX002</text>
</g>
<g font-size="4.9">
<text x="76" y="38.9">17.7</text>
<text x="156.1" y="43.9">SIN TUERCAS M4</text>
<text x="444.9" y="42.4">CON TUERCAS M4</text>
<text x="105.1" y="54.9">Ø4.5x6</text>
<text x="273.5" y="83.5" transform="rotate(-90 273.5 83.5)">55</text>
<text x="266.1" y="87.7" transform="rotate(-90 266.1 87.7)">34</text>
<text x="391.4" y="85.5" transform="rotate(-90 391.4 85.5)">36</text>
<text x="267.7" y="117" transform="rotate(43 267.7 117)">R2</text>
<text x="74.1" y="120.2">26</text>
<text x="188.7" y="121.5">32.2</text>
<text x="188.7" y="132">84.5</text>
<text x="475.1" y="130.8">86</text>
<text x="189.2" y="146.8">125</text>
<text x="53.8" y="152.2" transform="rotate(-90 53.8 152.2)">19</text>
<text x="392.8" y="174.9">TUERCA M3</text>
<text x="33.1" y="183.1">TUERCA M3</text>
<text x="112.6" y="193" transform="rotate(-90 112.6 193)">82</text>
<text x="395.6" y="254.2">TUERCA M3</text>
<text x="34.8" y="262.6">TUERCA M3</text>
<text x="55.7" y="295.9">Espesor de la pletina: 1mm</text>
<text x="55.7" y="307.6">Diámetros para tuercas remachables M3 o M4 no indicados,</text>
<text x="55.9" y="313.4">-unicamente centro.</text>
<text x="55.7" y="325.1">Distancia de tuerca remachable M3 a borde interior de pletina:</text>
<text x="55.5" y="331">17.7mm importante.</text>
<text x="463" y="371.7">Óscar González 07/01/2022</text>
<text x="524" y="408.8">V1.2</text>
<text x="534" y="408.7">07/01/22</text>
<text x="573.1" y="408.8">1/1</text>
</g>
<g font-size="3.5">
<text x="37.9" y="8.9">1</text>
<text x="85.8" y="8.9">2</text>
<text x="133.6" y="8.9">3</text>
<text x="181.4" y="8.9">4</text>
<text x="229.3" y="8.9">5</text>
<text x="277.1" y="8.9">6</text>
<text x="324.9" y="8.9">7</text>
<text x="372.7" y="8.9">8</text>
<text x="420.6" y="8.9">9</text>
<text x="467.4" y="8.9">10</text>
<text x="515.3" y="8.9">11</text>
<text x="563.1" y="8.9">12</text>
<text x="16.3" y="32">A</text>
<text x="585.3" y="32">A</text>
<text x="16.3" y="83.3">B</text>
<text x="585.3" y="83.3">B</text>
<text x="16.2" y="134.6">C</text>
<text x="585.2" y="134.6">C</text>
<text x="16.2" y="185.8">D</text>
<text x="585.2" y="185.8">D</text>
<text x="16.3" y="237">E</text>
<text x="585.3" y="237">E</text>
<text x="16.4" y="288.3">F</text>
<text x="585.4" y="288.3">F</text>
<text x="16.1" y="339.6">G</text>
<text x="585.1" y="339.6">G</text>
<text x="16.2" y="390.8">H</text>
<text x="585.2" y="390.8">H</text>
<text x="37.9" y="413.9">1</text>
<text x="85.8" y="413.9">2</text>
<text x="133.6" y="413.9">3</text>
<text x="181.4" y="413.9">4</text>
<text x="229.3" y="413.9">5</text>
<text x="277.1" y="413.9">6</text>
<text x="324.9" y="413.9">7</text>
<text x="372.7" y="413.9">8</text>
<text x="420.6" y="413.9">9</text>
<text x="467.4" y="413.9">10</text>
<text x="515.3" y="413.9">11</text>
<text x="563.1" y="413.9">12</text>
</g>
<g font-size="2.5">
<text x="405" y="366">Dept.</text>
<text x="429" y="366">Technical reference</text>
<text x="463" y="366">Created by</text>
<text x="524" y="366">Approved by</text>
<text x="463" y="376">Document type</text>
<text x="524" y="376">Document status</text>
<text x="463" y="386">Title</text>
<text x="524" y="386">DWG No.</text>
<text x="524" y="403">Rev.</text>
<text x="534" y="403">Date of issue</text>
<text x="570" y="403">Sheet</text>
</g>
</svg>
